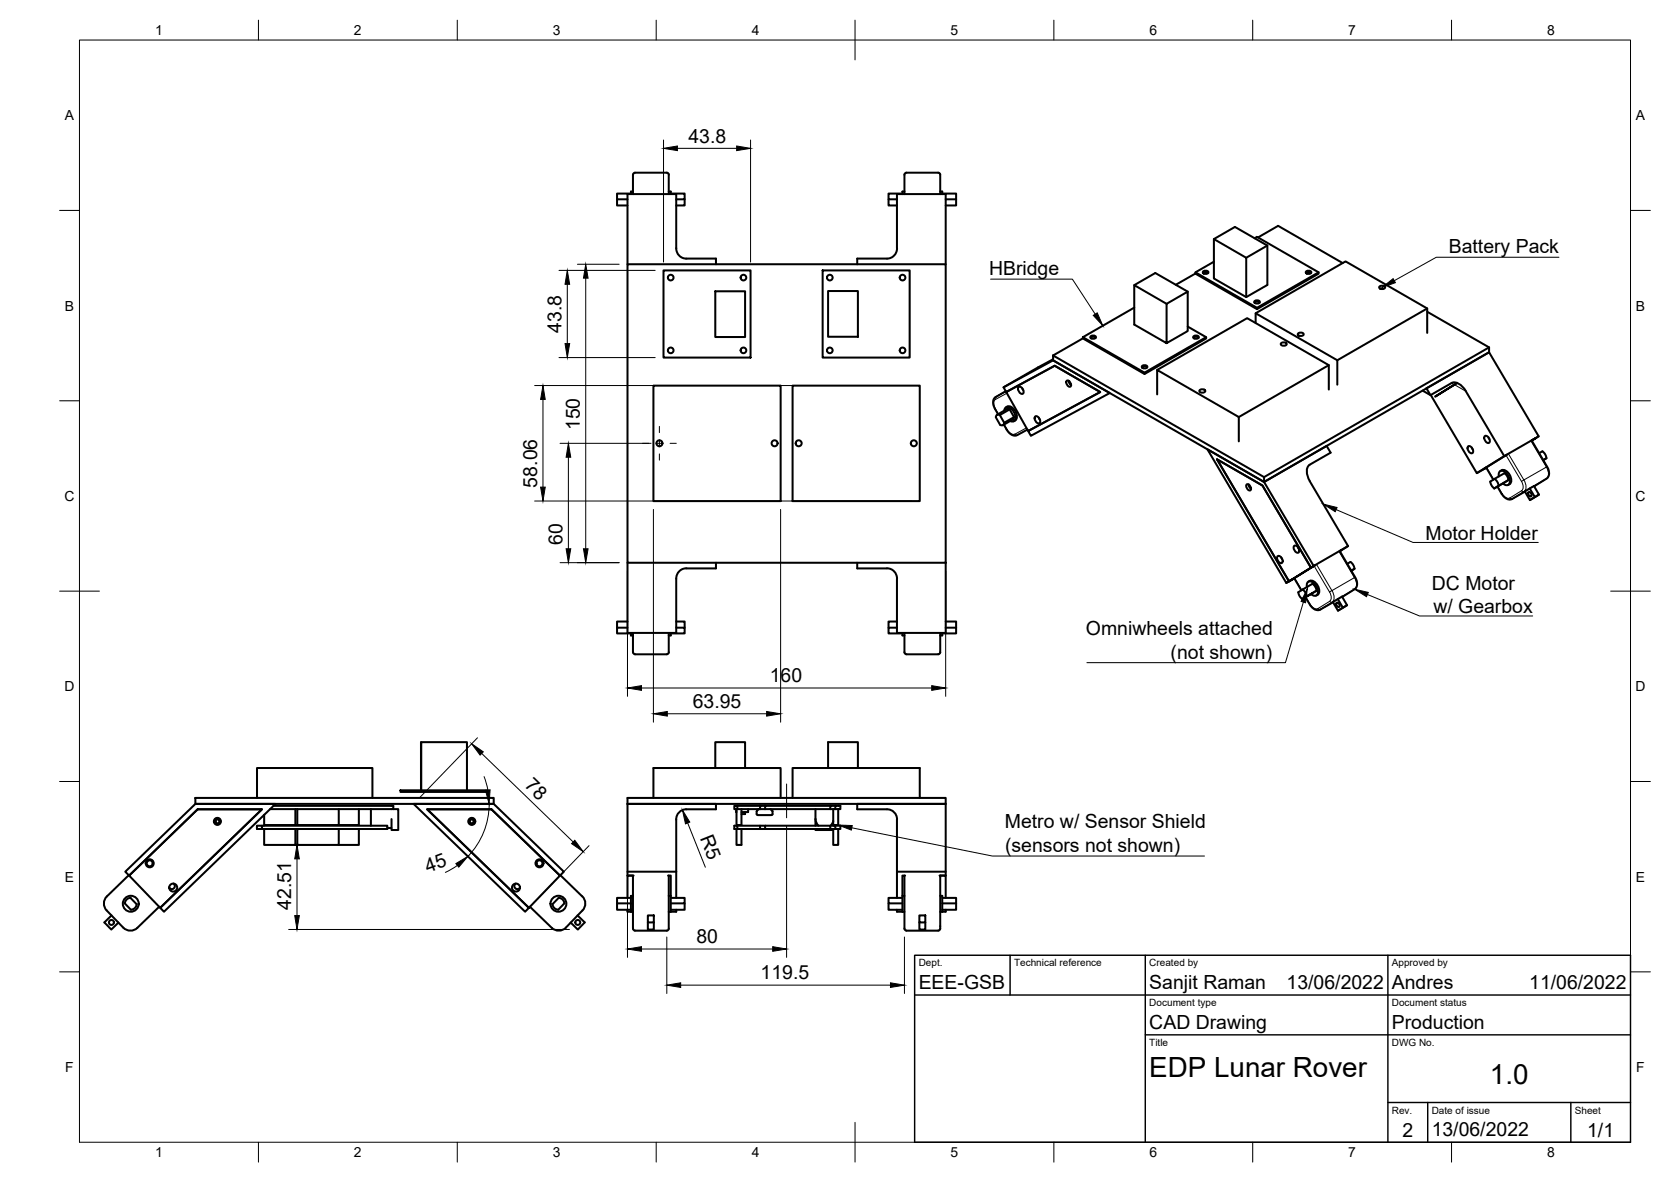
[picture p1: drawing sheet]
<svg xmlns="http://www.w3.org/2000/svg" width="420mm" height="297mm" viewBox="0 0 420 297" stroke-linecap="round" stroke-linejoin="round" font-family="sans-serif">
<!-- layer: Visible -->
<g fill="none" stroke="#000" stroke-width=".51">
<path d="M155.2 50.1v1.5h2.6M158.6 48.6h-3.4v1.5h2.6M159.2 48.8v-4.9l.2-.4 8.3-.1 .4 .2v.3v4.9M159.2 48.1h-.6v.7M168.1 48.1h.6v.7M168.7 48.6h3.4v1.5h-2.1M172.1 50.1v1.5h-2.1M223.4 50.1v1.5h2.1M226.9 48.6h-3.5v1.5h2.1M227.4 48.1h-.5v.7M227.4 48.8v-4.9l.1-.3 .4-.2 8.3 .1 .2 .4v4.9M236.4 48.1h.5v.7"/>
<path d="M236.9 48.6h3.5v1.5h-2.6M240.4 50.1v1.5h-2.6M315.4 59.9l.7-.4 15.5 8.9v.4l-15.5 8.9M316.3 59.7l5.1-2.9 16.2 9.3M157.8 66.4v-17.6h12.2v13.6a2.56 2.56 0 0 0 2.5 2.6h7.5v1.4M157.8 66.4h80v75h-80zM166.8 68h21.9v21.9h-21.9zM179.9 73.2h7.4v11.5h-7.4zM206.8 68h21.9v21.9h-21.9zM208.2 73.1h7.5v11.5h-7.5zM215.5 66.4v-1.4h7.5a2.54 2.54 0 0 0 2.6-2.6l-.1-13.6h12.3v17.6M285.2 77.3l-12.9 7.4v.4l15.5 8.9v-.4l-15.5-8.9"/>
<path d="M285.2 71.7l5.3-3.1 8.1 4.7M293.3 76.4l-8.1-4.7v9.9l8.1 4.6 5.3-3v-9.9l-5.3 3.1v9.8M300.6 68.7l-5 2.9M302.5 68.6l.6-.2 .7 .2M302.6 68.1l.5-.1a.55 .55 0 0 1 .7 .5l-.7 .3a.55 .55 0 0 1-.6-.5zM305.2 60.1l5.3-3.1 8.2 4.7v9.9l-5.3 3.1-8.2-4.7zM305.2 60.1l8.2 4.7v9.9M305.2 65.8l-4.6 2.6M315.4 76.1l.7-.3 .6 .3M315.6 75.6l.5-.1a.55 .55 0 0 1 .7 .5l-.7 .3a.55 .55 0 0 1-.7-.5zM315.7 78.7l20.6 11.8v6.2M318.7 61.7l-5.3 3.1"/>
<path d="M328.4 68.6l.6-.2 .7 .2M328.5 68.1l.5-.1a.55 .55 0 0 1 .7 .5l-.7 .3a.55 .55 0 0 1-.7-.5zM331.6 68.4l-15.5 9v.3l-15.5-8.9v-.4l15.5 9M347 71.9l.5-.1a.58 .58 0 0 1 .8 .5l-.8 .4a.58 .58 0 0 1-.7-.6zM358.9 78.3l15.5 9M358.9 77.5l-22.6 13M164.3 96.9h32v29h-32zM199.3 96.9h32v29h-32zM252.3 97.3l12.5-6.7 14.2 8.2-19.8 10.7-.7-1.2 18.1-9.8-11.4-6.6-12.2 6.6zM252.9 98.3l-2.6 1.5-.5 .7 .1 1.5 1.1 2.1M253 98.5l12.2-6.6 11.4 6.6-18.1 9.8zM256.2 97.2a1.16 1.16 0 0 1 1 1.8 1.16 1.16 0 0 1-1-1.8z"/>
<path d="M257 97.6l.3 .4M264.8 89.3l53 30.6v1.2l-53-30.5zM264.8 90.3l-12.5 7M268.3 95.6a1.02 1.02 0 0 1 .8 1.6 1.02 1.02 0 0 1-.8-1.6zM268.7 95.7l.2 .6 .4 .5M268.8 95.7l.5 1M272.3 85l-7.5 4.3M274.2 84.9l.7-.3 .6 .3M274.4 84.4l.5-.1a.55 .55 0 0 1 .6 .5l-.6 .3a.55 .55 0 0 1-.7-.5zM287.1 92.3l.7-.2 .6 .2M287.3 91.9l.5-.1a.55 .55 0 0 1 .7 .5l-.7 .3a.55 .55 0 0 1-.7-.5zM291 99.1v-6.1l20.5 11.8v6.1"/>
<path d="M291 93l22.6-13 20.5 11.8v6.1M298.6 82.1l4.7 2.6v.4l-15.5 8.9M300.1 84.9l.6-.3 .7 .3M300.2 84.4l.5-.1a.55 .55 0 0 1 .7 .5l-.7 .3a.55 .55 0 0 1-.7-.5zM301.8 97.9l.5-.1a.58 .58 0 0 1 .7 .6l-.7 .3a.58 .58 0 0 1-.7-.6zM303.3 84.7l-15.5 8.9M315.7 81.2v-2.5l22.6-13 20.6 11.8v6.2M322.2 86.2l.6-.2a.58 .58 0 0 1 .7 .6l-.7 .3a.58 .58 0 0 1-.7-.5zM326.5 83.7l.6-.1a.58 .58 0 0 1 .7 .5l-.7 .3a.58 .58 0 0 1-.8-.5zM334.1 91.8l-22.6 13M359.7 99.3l-1-1.7 15.7-9.1 12.5 21.2-1.8 1M360.9 99.6l4.8-2.9z"/>
<path d="M361.2 99.5l-.3 .1M365 96.3l-5.3 3-2-1.1M365 96.2a2.77 2.77 0 0 1 3.1 1.4l.5 .7M366.3 96.3h.1M366.3 96.3l-.6 .4M366.3 96.3l-.6 .3M368.6 98.3l9.6 16.3-6.9 4.3-11.6-19.6M251.4 104.3l1.1 1.9M251.4 104.3l-.7-.1-.3 .6 1.1 2h.7l.3-.6M252.4 106.7l1.2 1.9 1.2 .8h.8l2.7-1.4M252.5 103.2a.95 .95 0 0 1 .8-.9 .95 .95 0 0 1 1 .5l.8 1.2a1.18 1.18 0 0 1-.7 1.9l-.4-.1M252.9 102.4a1.56 1.56 0 0 1 2.4 .9 1.58 1.58 0 0 1-.4 2.6"/>
<path d="M253.2 102.8l-2.5 1.5M253.2 102.8l.7 .1M253.9 102.9l1.1 1.9-2.5 1.4M253.9 102.9l-2.5 1.4M255 104.8l-.3 .6-2.5 1.5M260.3 104.6a1.16 1.16 0 0 1 1.1 1.8 1.16 1.16 0 0 1-1.1-1.8zM261.2 105l.3 .4M303.6 112.9l14.2 8.2 12.5 21.1-.7 .4-12.2-20.6-11.4-6.6 18.1 30.7-.7 .4zM329.3 116.8l5.3-3-1-1.7-15.8 9 56.6-32.6v-1.2l-56.6 32.6M329.3 116.8a2.7 2.7 0 0 0-.3 3.4l10 17-2.1 1.3M369.2 112.1a1.16 1.16 0 0 1 1 1.8 1.16 1.16 0 0 1-1-1.8zM370.1 112.5l.2 .4"/>
<path d="M373.4 109.6a1.16 1.16 0 0 1 1 1.7 1.16 1.16 0 0 1-1-1.7zM373.7 117.5l1.8 3.1M374.3 109.9l.2 .4M376.9 119.7a1 1 0 0 1 .4-1.3 1 1 0 0 1 1.3 .4 2.24 2.24 0 0 1 .6 3 1.21 1.21 0 0 1-1.3-.3M377.2 118.4a1.56 1.56 0 0 1 2.4 .9 1.88 1.88 0 0 1 0 2.3M379 114.2l-7.7 4.7M385.1 110.7l1.1-.6-1.1 .6 4 6.7 .4 1.4-.1 .8-.4 .6-3.3 2M386.9 109.7l-8.7 4.9M387.8 113.4l-.8 .5M387.8 113.4l.8 .9 .2 .8M388.8 115.2l-.8 .4M313.5 121.7a1.02 1.02 0 0 1 .9 1.5 1.02 1.02 0 0 1-.9-1.5z"/>
<path d="M314 121.7l.1 .7 .5 .4M314 121.8l.6 .9M321.3 139.7a1.16 1.16 0 0 1 1 1.8 1.16 1.16 0 0 1-1-1.8zM325.5 137.1a1.16 1.16 0 0 1 1 1.8 1.16 1.16 0 0 1-1-1.8zM326.3 137.5l.3 .4M337.3 138.2l-.4 .3 3.9 6.7 .4 1.5-.4 1.2-3.3 2.1M339 137.2l-9.4 5.4-12.2-20.6-11.4-6.6 18.1 30.7 6.5-4-6.5 4M374.7 121l.2 .8 .8 .9M375.8 120.3l2.5-1.4 .8 1 .2 .7M375.8 120.3l-1.1 .7M375.8 120.3l.8 1 .2 .8M376.5 122.3l1.6 2.5 .6 .5 .8 .2 .7-.1 3.2-1.9"/>
<path d="M379.3 120.6l-3.6 2.2 1.1-.7M379.3 120.6l-2.5 1.5M379.6 121.7l-.4 .2M384.3 123.7l.2-.1a.68 .68 0 0 1 .5 .5 .68 .68 0 0 1-.1 .7 .79 .79 0 0 1-.6-1.1zM384.6 122.8l1.3 2.1 1.1-.6-1.3-2.2-1.1 .7-1.2 .7 1.3 2.2 1.2-.8M387 124.3l-2.3 1.4M157.8 157.7h-2.6v1.5h3.4M157.8 156.2h-2.6v1.5M157.8 141.4v17.7h12.2v-13.7a2.56 2.56 0 0 1 2.5-2.6h7.5v-1.4M158.6 159.1v.6h.6M159.2 159.1v4.8l.5 .5M168.1 159.1v4.8v.3l-.4 .2"/>
<path d="M168.7 159.1v.6h-.6M170 157.7h2.1v1.5h-3.4M170 156.2h2.1v1.5M215.5 141.4v1.4h7.5a2.54 2.54 0 0 1 2.6 2.6l-.1 13.7h12.3v-17.7M225.5 157.7h-2.1v1.5h3.5M225.5 156.2h-2.1v1.5M226.9 159.1v.6h.5M227.4 159.1v4.8l.3 .4 .2 .1M236.4 159.1v4.8l-.2 .4-.3 .1M236.9 159.1v.6h-.5M237.8 157.7h2.6v1.5h-3.5M237.8 156.2h2.6v1.5"/>
<path d="M322.2 140.1l.2 .4M324.1 146.1l1.3-.8-2 1.2M325.4 145.3l1.8 3M327.4 150.5l3.6-2.1zM327.5 148.2l.8 .9 .3 .8M328.3 150.1l1.6 2.6 1.3 .6 .8-.1 3.2-1.9M328.6 147.5a1 1 0 0 1 .4-1.3 1 1 0 0 1 1.3 .3 2.24 2.24 0 0 1 .7 3.1 1.21 1.21 0 0 1-1.4-.3M329.3 146l-.3 .2M329.3 146a2.21 2.21 0 0 1 2.4 2.3l-.1 .9-.3 .3M331 148.4l-.2-.8-.8-.9-2.5 1.5-1.1 .6 .5 1.2 .6 .5M331.3 149.4l-.3 .3M336 151.5l.2-.1a.68 .68 0 0 1 .6 .5 .68 .68 0 0 1-.2 .7 .79 .79 0 0 1-.6-1.1z"/>
<path d="M336.4 150.5l1.3 2.2 1-.6-1.3-2.2-1 .6-1.2 .8 1.2 2.2 2.3-1.4M337.7 152.7l-1.3 .8M339.6 141.2l-.8 .5M339.6 141.2l.8 .9 .2 .8M340.6 142.9l-.8 .5M159.7 164.4h8M227.9 164.4h8M100.7 198.6h21.9v.4h-21.9zM105.9 186.5v12.1M105.9 198.6v-12.1h11.5v12.1M179.9 193v-6.5h7.4v6.5M208.2 193v-6.5h7.5v6.5"/>
<path d="M31.5 219.1l17.6-17.1h20.2l-28.1 27.1-.9-1 25.6-24.7h-16.2l-17.2 16.6zM32.4 219.9l-5.5 5.4M49.1 200.5h75v1.5h-75zM64.6 200.5v-7.5h29v7.5M65.9 207.5h31.5v.8h-32.8v-.8h1.3v.8M66.4 208.3v4h7.9v-4M68.8 202.5h30.1v.8h-31M74.3 203.3v4h-7.9v-2.5M74.3 207.3h.5M74.3 212.3h.5M74.8 203.3v4h10.4v-4M74.8 208.3v4h10.4v-4"/>
<path d="M90.2 203.3v4h-5M90.2 208.3v4h-5M93.3 203.3v4.2M97.4 208.1h1M98.9 203.3h1.2v5.3h-1.7v-2.8M104 202h20.1l17.7 17.1-1 .9-17.2-16.6h-16.2l25.6 24.7-1 1zM107.4 203.4h16.2l17.2 16.6-7.8 8.1zM140.9 219.9l5.5 5.4M157.8 200.5h80v1.5h-80zM157.8 202h22.2v1.4h-7.5a2.51 2.51 0 0 0-2.5 2.5v19.7M157.8 202v18h1.5M157.8 219.1h12.2"/>
<path d="M164.3 200.5v-7.5h32v7.5M184.6 202.5h.8v.8h-.8zM185.1 203.3l.1 .8M185.2 203.3v4h1.2v-4M185.2 208.3v4h1.2v-4M185.4 207.5h5.7v.8M185.4 202.5h5.7M187.3 204.1v.5h-.9M188.1 203.3v.8h-1.7M190.2 203.9v.7M190.3 204.6l.2 .2M190.5 204.8h3.5"/>
<path d="M190.7 203.4l-.4 .5M190.9 203.3l-.2 .1M191.1 207.5h1.3v.8M192.4 202.5h-1.3v.8h-5.7M192.4 207.5h16.4v.8M193.7 203.3l.1 .1M193.8 203.4l.4 .4v.8M194.2 204.6l-.2 .2M199.3 200.5v-7.5h32v7.5M205 208.3v.3h4.5M205 203.3v4.2M205.1 205.8l.1 .8 .6 .9"/>
<path d="M208.8 202.5h-16.4v.8h-1.3M208.8 203.3h1.2v-.8h1.3v.8h-.5M208.8 207.5h1.2v.8M209.5 203.3v4h1.3v-4M209.5 208.3v4h1.3v-4M209.5 206.3l-.7 1.2M209.5 207.3v.2M210 202.5h-1.2v.8h-16.4M210 207.5h1.3v.8h-26.7v-.8h.8v.8M210 203.3h.8M225.5 219.1h12.3M26.9 225.2a2.52 2.52 0 0 0-.1 3.6l4.2 4.3a2.51 2.51 0 0 0 3.5 .1l5.5-5.3"/>
<path d="M28 230l-1.8 1.8 1.8 1.8 1.8-1.8M32.5 220l17.2-16.6h16.2l-25.6 24.7zM32.8 225.6a1.49 1.49 0 0 0-1.4 1.4l1.5 1.6a1.54 1.54 0 0 0 1.5-1.4l-1.6-1.6M43.6 222.1a.75 .75 0 0 1 .1 1.1 .75 .75 0 0 1-1.1-.1M129.7 222.1a.75 .75 0 0 0-.1 1.1 .75 .75 0 0 0 1.1-.1M133.2 227.9l5.6 5.3a2.51 2.51 0 0 0 3.5-.1M140.5 225.6a1.49 1.49 0 0 1 1.4 1.4l-1.5 1.6a1.55 1.55 0 0 1-1.5-1.4l1.6-1.6M145.2 230l1.8 1.8-1.7 1.8-1.8-1.8M146.4 225.2a2.51 2.51 0 0 1 .1 3.6l-4.2 4.3M155.2 227v1.6h3.4M157.8 225.6v-5.6h1.4v13.4M157.8 228.6v.5h1.4"/>
<path d="M158.6 225.6h-3.4v1.4h3.4M159.2 225.1h-.6v4M159.2 233.4v.2l.5 .3M159.7 233.9h8M162.9 230h1.5v1.8h-1.5zM162.9 231.8v1.8h1.5v-1.8M168 220h.7v5.1M168.1 220v13.4M168.1 225.1h.6M168.2 233.4l-.3 .4-.2 .1M168.7 225.1v4M168.7 225.6h3.4v1.4h-3.4"/>
<path d="M170 228.6v.5h-1.9M172.1 227v1.6h-3.4M223.4 227v1.6h3.5M225.5 228.6v.5h1.9M226.9 225.1v4M226.9 225.6h-3.5v1.4h3.5M226.9 225.1h.5M227.4 220v13.4M227.4 233.4l.1 .2 .4 .3M227.6 220h-.7v5.1M227.9 233.9h8M231.2 230h1.5v1.8h-1.5z"/>
<path d="M231.2 231.8v1.8h1.5v-1.8M236.2 220h1.6v-18h-22.3v1.4h7.5a2.51 2.51 0 0 1 2.6 2.5l-.1 19.7M236.4 233.4l-.2 .4-.3 .1M236.4 225.1h.5v4M236.9 225.6h3.5v1.4h-3.5M237.8 225.6v-5.6h-1.4v13.4M237.8 228.6v.5h-1.4M240.4 227v1.6h-3.5"/>
<circle cx="168.6" cy="69.8" r=".71"/>
<circle cx="186.9" cy="69.8" r=".71"/>
<circle cx="208.7" cy="69.8" r=".71"/>
<circle cx="226.9" cy="69.8" r=".71"/>
<circle cx="168.6" cy="88" r=".71"/>
<circle cx="186.9" cy="88" r=".71"/>
<circle cx="208.7" cy="88" r=".71"/>
<circle cx="226.9" cy="88" r=".71"/>
<circle cx="165.8" cy="111.4" r=".75"/>
<circle cx="194.8" cy="111.4" r=".75"/>
<circle cx="200.8" cy="111.4" r=".75"/>
<circle cx="229.8" cy="111.4" r=".75"/>
<circle cx="37.6" cy="217" r=".75"/>
<circle cx="37.6" cy="217" r="1.01"/>
<circle cx="54.7" cy="206.4" r=".5"/>
<circle cx="54.7" cy="206.4" r=".75"/>
<circle cx="54.7" cy="206.4" r=".88"/>
<circle cx="118.6" cy="206.4" r=".88"/>
<circle cx="118.6" cy="206.4" r=".75"/>
<circle cx="118.6" cy="206.4" r=".5"/>
<circle cx="135.6" cy="217" r="1.01"/>
<circle cx="135.6" cy="217" r=".75"/>
<circle cx="28" cy="231.8" r=".62"/>
<circle cx="32.9" cy="227.1" r="2"/>
<circle cx="43.6" cy="223.1" r="1.01"/>
<circle cx="129.7" cy="223.1" r="1.01"/>
<circle cx="140.4" cy="227.1" r="2"/>
<circle cx="145.3" cy="231.8" r=".62"/>
</g>
<!-- layer: Visible Narrow -->
<g fill="none" stroke="#000" stroke-width=".25">
<path d="M250.4 99.7l-.1 .7a1.62 1.62 0 0 0 0 2.3h-.1M252.9 98.3l-2.5 1.4 2.5-1.3M253.2 98.8l-2.9 1.6M365 96.3l3.6 2M250.3 102.7l.7 1.4M252.5 106.7a4.2 4.2 0 0 0 2.1 2.4h.6l2.9-1.6M253.2 107.9h-.1M255.2 109.1l.6 .2M373.8 117.4l1.8 3.1M378.7 114.4l3.9 6.6M384.9 110.8l3.9 6.6-5.6 3.2-3.9-6.5M389 117.3l-.2 .1a2.27 2.27 0 0 1 .1 2.9"/>
<path d="M336.7 138.6l3.9 6.6-5.7 3.2-3.9-6.6M376.6 122.2l1.1 1.8M377.7 124l-.1 .1M377.7 124a1.83 1.83 0 0 0 2 1.1M379.7 125.1l.6 .3M380.3 125.4h.1M382.6 121l.3 .9a1.26 1.26 0 0 1-.3 1.4M382.6 121l.6-.4a2.27 2.27 0 0 1 0 2.9l-.6-.2-3 1.8M385.9 122.1h.1M388.9 120.3l-8.6 5.1 3.1-1.9M388.9 120.3l-3.2 1.9M388.9 120.3h.1"/>
<path d="M325.5 145.3l1.8 3M328.3 150l1.1 1.8M329.4 151.8l-.1 .1M329.4 151.8a1.83 1.83 0 0 0 2 1.1M330.4 142.2l3.9 6.6M331.4 152.9l.6 .3M332 153.2h.1M334.3 148.8l.4 .9a1.26 1.26 0 0 1-.4 1.4M334.3 148.8l.6-.4a2.27 2.27 0 0 1 .1 2.9M334.3 151.1l-2.9 1.8M334.3 151.1l.7 .2M335.2 151.3l-3.2 1.9"/>
<path d="M337.7 149.9l2.9-1.8-8.6 5.1M337.7 149.9l-.2 .1M337.7 149.9h-.1M337.7 149.9h.1M340.6 148.1h.1M340.8 145.1l-.2 .1a2.27 2.27 0 0 1 0 2.9"/>
</g>
<!-- layer: Border -->
<g fill="none" stroke="#000" stroke-width=".25">
<path d="M20 10.1h390v276.9h-390zM65 5.1v5M115 5.1v5M165 5.1v5M215 5.1v10M265 5.1v5M315 5.1v5M365 5.1v5M15 52.9h5M410 52.9h5M15 100.7h5M410 100.7h5"/>
<path d="M15 148.6h10M405 148.6h10M15 196.4h5M410 196.4h5M15 244.2h5M410 244.2h5M65 287v5M115 287v5M165 287v5M215 282.1v9.9M265 287v5M315 287v5"/>
<path d="M365 287v5"/>
</g>
<!-- layer: TitleBlock -->
<path d="M230 240.1h180v46.9h-180zM230 250h180M254 240.1v9.9M288 240.1v46.9M349 240.1v46.9M288 260.1h122M349 277.1h61M359 277.1v9.9M395 277.1v9.9" fill="none" stroke="#000" stroke-width=".36"/>
<!-- layer: Dimensions -->
<g fill="none" stroke="#000" stroke-width=".25">
<path d="M166.8 35.2v30.7M170.3 37.3h14.9M188.7 35.2v30.7M140.5 68h24.2M142.6 71.4v14.9M145.2 66.4h10.5M147.3 69.9v68M134.4 96.9h94.8M140.5 89.9h24.2M136.5 100.4v22M140.8 111.4h22.9M142.9 114.9v23"/>
<path d="M134.4 125.9h94.8M164.3 128v53.5M196.3 128v53.5M140.8 141.4h14.9M157.8 143.5v31.5M237.8 143.5v31.5M161.3 172.9h73M167.8 179.4h25M120.1 185.4l-14.6 15.1M121.1 189.3l23 22.3M121.7 195.2l1 3.3M72.6 212.3h10.5"/>
<path d="M74.7 215.8v14.3M115 217.5l-3 1.7M123 202a19 19 0 0 1-5.3 13.2M148.1 212.5l-14.6 15.1M172.9 206.8l4.5 11.1M197.8 207.6v33M72.6 233.6h70.6M157.8 221.2v19.4M161.3 238.5h33M167.7 235.5v14.2M227.4 235.5v14.2M171.2 247.6h52.7"/>
</g>
<g fill="#000" stroke="#000" stroke-width=".25">
<path d="M166.8 37.3l3.5-.6v1.2zM185.2 36.7l3.5 .6-3.5 .6zM142.6 68l.6 3.4h-1.1zM147.3 66.4l.6 3.5h-1.2zM142.1 86.3h1.1l-.6 3.6zM136.5 96.9l.6 3.5h-1.2zM142.9 111.4l.6 3.5h-1.2zM135.9 122.4h1.2l-.6 3.5zM142.3 137.9h1.2l-.6 3.5zM146.7 137.9h1.2l-.6 3.5zM157.8 172.9l3.5-.6v1.2zM164.3 179.4l3.5-.6v1.2z"/>
<path d="M192.8 178.8l3.5 .6-3.5 .6zM234.3 172.3l3.5 .6-3.5 .6zM118.6 186.9l2.9 2-.8 .9zM122.1 198.6l1.1-.1-.2 3.5zM74.7 212.3l.6 3.5h-1.2zM114.6 217l3-1.8-2.2 2.7zM144.5 211.2l2.1 2.8-2.9-2zM171.6 203.6l1.8 3-1 .4zM74.1 230.1h1.2l-.6 3.5zM157.8 238.5l3.5-.6v1.2zM194.3 237.9l3.5 .6-3.5 .6zM167.7 247.6l3.5-.6v1.1z"/>
<path d="M223.9 247l3.5 .6-3.5 .5z"/>
</g>
<!-- layer: Center Lines -->
<path d="M161.6 111.4h1.5M164.9 111.4h1.8M165.8 107.2v1.5M165.8 110.5v1.8M165.8 114.1v1.5M168.5 111.4h1.6M197.8 197v8.5" fill="none" stroke="#000" stroke-width=".25"/>
<!-- layer: Annotations -->
<path d="M274.9 79.3l1-.7 1.4 3.3zM347.5 72.2l2.8-2.2 .6 1zM332.7 126.7l3.5 .8-.5 1.1zM328.7 147.9l-.4 3.6-1.1-.4zM340.6 148.1l3.4 .8-.4 1.1zM210.8 207.3l3.5 .2-.2 1.1z" fill="#000" stroke="#000" stroke-width=".25"/>
<path d="M249.1 70.2h20.5l5.8 8.7M392 64.7h-30.9l-10.5 5.8M336 128.1l19.3 8.2h31.5M327.7 151.3l-4.5 15.2h-49.9M343.8 149.4l13.1 5.4h28.5M214.2 208l35.3 7.1h53.4" fill="none" stroke="#000" stroke-width=".25"/>
<g font-size="7">
<text x="289" y="270.6">EDP Lunar Rover</text>
<text x="374.6" y="272.3">1.0</text>
</g>
<g font-size="4.9">
<text x="173.1" y="35.8">43.8</text>
<text x="364.3" y="63.6">Battery Pack</text>
<text x="248.7" y="69.1">HBridge</text>
<text x="141.2" y="83.6" transform="rotate(-90 141.2 83.6)">43.8</text>
<text x="145.8" y="108.1" transform="rotate(-90 145.8 108.1)">150</text>
<text x="135.1" y="122.5" transform="rotate(-90 135.1 122.5)">58.06</text>
<text x="141.5" y="136.9" transform="rotate(-90 141.5 136.9)">60</text>
<text x="358.4" y="135.6">Motor Holder</text>
<text x="360" y="148.2">DC Motor</text>
<text x="360.4" y="154.1">w/ Gearbox</text>
<text x="273" y="159.6">Omniwheels attached</text>
<text x="294.3" y="165.5">(not shown)</text>
<text x="193.5" y="171.4">160</text>
<text x="174.2" y="177.9">63.95</text>
<text x="131.7" y="197.5" transform="rotate(44 131.7 197.5)">78</text>
<text x="252.7" y="208.2">Metro w/ Sensor Shield</text>
<text x="175.9" y="210.5" transform="rotate(68 175.9 210.5)">R5</text>
<text x="252.7" y="214.1">(sensors not shown)</text>
<text x="107.6" y="219.4" transform="rotate(-20 107.6 219.4)">45</text>
<text x="73.2" y="228.7" transform="rotate(-90 73.2 228.7)">42.51</text>
<text x="175.1" y="237">80</text>
<text x="191.2" y="246.1">119.5</text>
<text x="231" y="248.5">EEE-GSB</text>
<text x="289" y="248.5">Sanjit Raman</text>
<text x="323.5" y="248.5">13/06/2022</text>
<text x="350" y="248.5">Andres</text>
<text x="384.5" y="248.5">11/06/2022</text>
<text x="289" y="258.6">CAD Drawing</text>
<text x="350" y="258.6">Production</text>
<text x="352.6" y="285.7">2</text>
<text x="360" y="285.5">13/06/2022</text>
<text x="399.1" y="285.7">1/1</text>
</g>
<g font-size="3.5">
<text x="39" y="8.8">1</text>
<text x="89" y="8.8">2</text>
<text x="139" y="8.8">3</text>
<text x="189" y="8.8">4</text>
<text x="239" y="8.8">5</text>
<text x="289" y="8.8">6</text>
<text x="339" y="8.8">7</text>
<text x="389" y="8.8">8</text>
<text x="16.3" y="30.2">A</text>
<text x="411.3" y="30.2">A</text>
<text x="16.3" y="78">B</text>
<text x="411.3" y="78">B</text>
<text x="16.2" y="125.9">C</text>
<text x="411.2" y="125.9">C</text>
<text x="16.2" y="173.7">D</text>
<text x="411.2" y="173.7">D</text>
<text x="16.3" y="221.6">E</text>
<text x="411.3" y="221.6">E</text>
<text x="16.4" y="269.4">F</text>
<text x="411.4" y="269.4">F</text>
<text x="39" y="290.8">1</text>
<text x="89" y="290.8">2</text>
<text x="139" y="290.8">3</text>
<text x="189" y="290.8">4</text>
<text x="239" y="290.8">5</text>
<text x="289" y="290.8">6</text>
<text x="339" y="290.8">7</text>
<text x="389" y="290.8">8</text>
</g>
<g font-size="2.5">
<text x="231" y="242.9">Dept.</text>
<text x="255" y="242.9">Technical reference</text>
<text x="289" y="242.9">Created by</text>
<text x="350" y="242.9">Approved by</text>
<text x="289" y="252.8">Document type</text>
<text x="350" y="252.8">Document status</text>
<text x="289" y="262.9">Title</text>
<text x="350" y="262.9">DWG No.</text>
<text x="350" y="279.9">Rev.</text>
<text x="360" y="279.9">Date of issue</text>
<text x="396" y="279.9">Sheet</text>
</g>
</svg>
